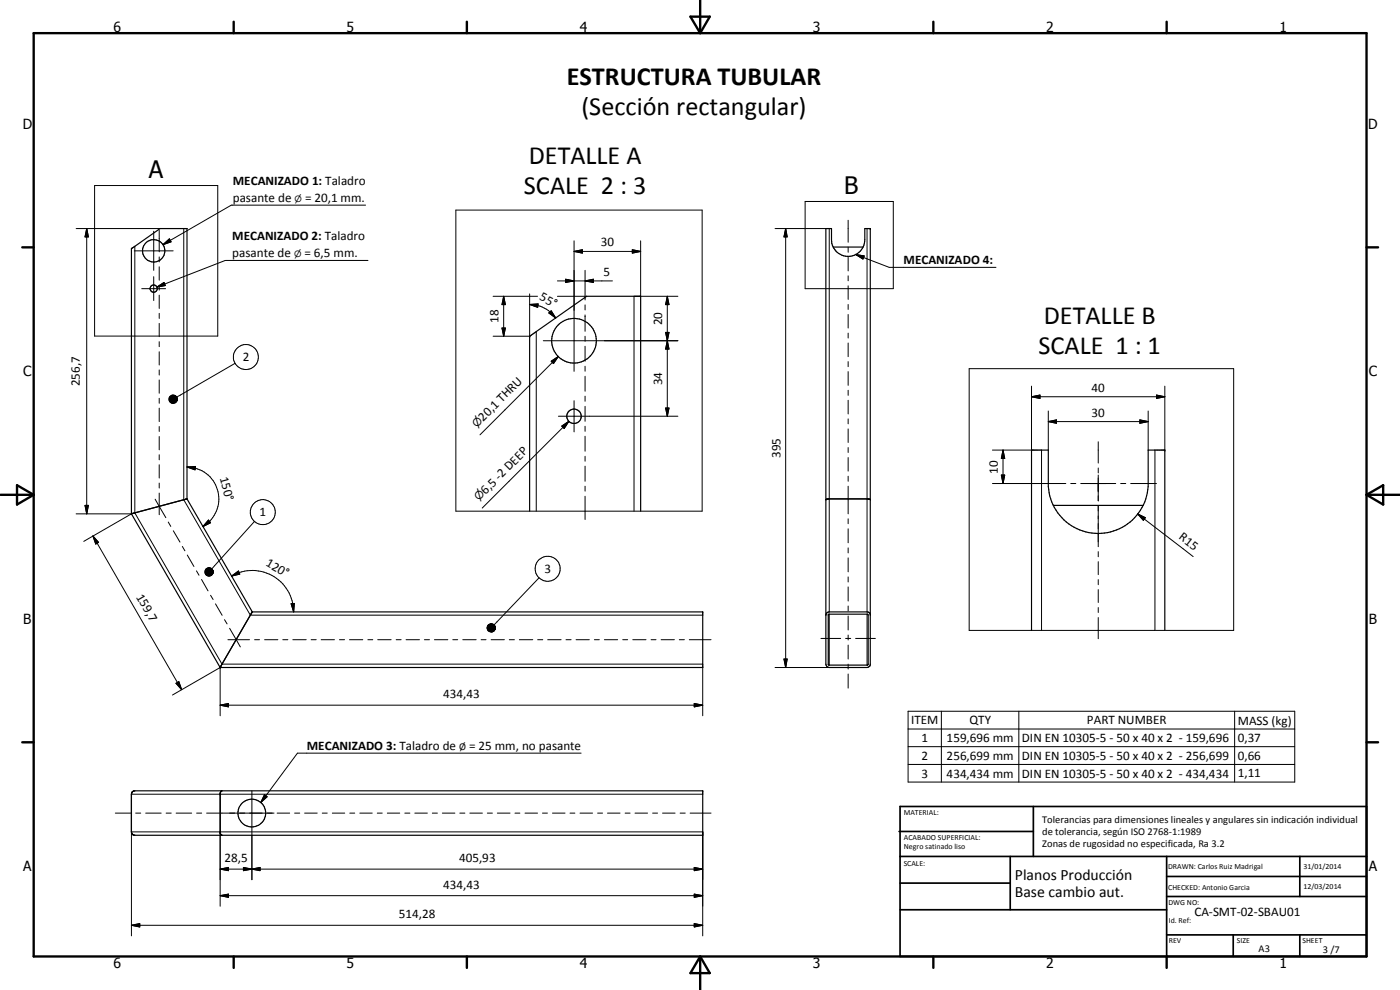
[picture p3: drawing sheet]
<svg xmlns="http://www.w3.org/2000/svg" width="420mm" height="297mm" viewBox="0 0 420 297" stroke-linecap="round" stroke-linejoin="round" font-family="sans-serif">
<g fill="none" stroke="#000" stroke-width=".35">
<path d="M39.4 74.6h.1M39.4 74.6v79.6M39.5 74.6l8.5-6h8.1v81.1M247.9 68.6h1.6v3.3a5 5 0 0 0 5 5 5 5 0 0 0 5-5v-3.3h1.7v130.9l-.2 .4-.8 .4h-11.3l-.7-.3-.3-.7zM250.1 74.1h8.9M39.4 154.2l26.7 46.1M56.1 149.7l-16.7 4.5M56.1 149.7l19.6 33.9M159 153.4v-52.5l17.1-12h16.2v64.5M261.2 149.9l-.8-.2h-11.7l-.8 .2M316.1 151.6h27M75.7 183.6l-9.6 16.6"/>
<path d="M75.7 183.6h135.2v16.7h-144.8M248.6 184.4l11.7-.1 .2 .1-.1 15.1h-11.8zM261.2 184.4l-.2-.5-.8-.3h-11.3l-.7 .2-.3 .8M309.6 189.1v-54.1h5v11a15 15 0 0 0 15 14.1 15 15 0 0 0 15-14.1v-11h5v54.1M66.1 200.2v.1M39.7 237.7l.8-.4h170.4v13.3h-170.4l-.8-.4-.3-.6v-11.3zM66.6 237.3l-.3 .2-.2 .5v11.9l.2 .5 .3 .2"/>
<circle cx="46.1" cy="75.2" r="3.3"/>
<circle cx="46.1" cy="86.6" r="1.09"/>
<circle cx="172.3" cy="102.2" r="6.7"/>
<circle cx="172.3" cy="124.9" r="2.16"/>
<circle cx="75.6" cy="243.9" r="4.2"/>
</g>
<g fill="none" stroke="#000" stroke-width=".3">
<path d="M28.4 55.7h37v45.1h-37zM22.8 68.6h25.2M26 68.6l.5 2.5h-1zM26 68.6v85.6M40.3 75.3h11.7M40.5 73.9v80l26.1 45.4h144.3M46.1 69.4v11.7M47.8 69.1v6.5M47.8 77.1v1.5M48.9 73.4l1.9-1.7 .5 .9zM55.1 68.6v81.3l20 34.7h135.8M109.7 61.6h-40.3l-20.5 11.8"/>
<path d="M110.4 78.1h-42.8l-19.7 7.7M136.8 63h73.9v90.4h-73.9zM172.3 75.4l2.5-.5v1zM172.3 72.3v39.1M172.3 75.4h20M189.8 74.9l2.5 .5-2.5 .5zM192.3 72.3v16.6M232.6 68.6h15.3M235.8 68.6l.5 2.5h-1zM235.8 68.6v131.7M241.6 60.5h26.5v26.1h-26.5zM248.9 68.6v115"/>
<path d="M254.5 66.1v6.6M254.5 74.2v1.5M254.5 77.2v4.1M256.8 76.4l2.6 .4-.4 .9zM256.8 76.4l10.1 3.8h32M260.2 68.6v115M42.5 86.6h7.2M46.1 83v7.2M47.1 86.1l2.1-1.3 .4 .9zM47.7 85.9l-.6 .2M47.7 85.8l-.6 .3M47.7 86l-.6 .1"/>
<path d="M47.8 80.1v4M47.8 85.6v1.4M47.8 88.6v3.9M47.8 94v1.5M47.8 97v4M47.9 85.6l1.3-.8 .4 .9-1.7 .3M148 88.9h13.3M150.7 98.4h1l-.5 2.5zM151.2 88.9l.5 2.5h-1zM151.2 88.9v12M159 91.4l2.5-.2-.1 1zM159 88.2v12.7h-11"/>
<path d="M159 91.4a9.2 9.2 0 0 1 4.9 1.4l2.9 2.6M160.9 99.5v53.9M164.7 93.9l.7-.6 1.4 2.1zM167.3 88.9h8.8M167.3 84.3h16.5M169.7 83.8l2.6 .5-2.6 .5zM175.6 84.3l2.5-.5v1zM175.6 81.1v8.9M175.6 91.5v1.5M175.6 94.5v4.9M199.8 99.7h1l-.5 2.5zM199.8 99.7l1 5h-1l1-5z"/>
<path d="M200.3 88.9l.5 2.5h-1zM200.3 88.9v36M203.4 88.9h-13.1v64.5M254.5 82.8v1.4M254.5 85.8v4M254.5 91.4v1.4M254.5 94.4v4M254.5 99.9v1.5M47.8 102.5v1.5M47.8 105.5v4M47.8 111v1.5M47.8 114v4"/>
<path d="M47.8 119.5v1.5M50.7 119.6l2.5 .2-2.5 .1zM50.7 119.9l2.5-.1-2.5 .4zM50.7 119.8h2.5M50.7 119.4l2.5 .4-2.5-.2zM50.9 119.1l2.3 .7-2.5-.4zM51 118.9l.3-.2 1.9 1.1zM51 118.9l2.2 .9-2.3-.7zM51.3 118.7l.2-.1 1.7 1.2zM51.5 118.6l.2-.1 1.5 1.3zM51.7 118.5h.3l1.2 1.3zM52 118.5l.3 .1 .9 1.2z"/>
<path d="M52.3 118.6l.9 1.2zM52.5 118.7l.7 1.1zM52.7 118.8l.5 1zM52.9 119l.3 .8zM53.1 119.3l.1 .5zM53.2 119.8l-1.2 1.2zM53.2 119.8l-.7 1.1h-.2zM53.2 119.8l-.7 1.1zM53.2 119.8l-.5 .9zM53.2 119.8l-.3 .7zM53.2 119.8l-.1 .5zM53.2 119.8v.3z"/>
<path d="M70.6 109l-17.6 10.1M163.1 102.2h40.3M165.4 108.4l2.1-1.4-1.4 2.1zM167.5 107l-23.5 23.5M175.6 100.9v1.5M175.6 103.9v4.5M175.6 109.9v1.5M175.6 112.9v4.5M175.6 118.9v1.5M200.3 102.2l.5 2.5h-1zM254.5 102.9v4.1M254.5 108.5v1.5"/>
<path d="M254.5 111.5v4.1M254.5 117.1v1.5M290.9 110.6h79.3v78.5h-79.3zM309.6 119l2.5-.5v1zM309.6 115.9v19.1h-11.8M309.6 119h40M347.1 118.5l2.5 .5-2.5 .5zM349.6 115.9v19.1M47.8 122.5v4M47.8 128v1.5M47.8 131v4M47.8 136.4v1.6"/>
<path d="M47.8 139.4v4M50.7 120.2l2.5-.4-2.3 .6zM50.9 120.4l2.3-.6-2.2 .8zM51 120.6l2.2-.8-1.9 1zM51.3 120.8l1.9-1-1.7 1.1zM51.5 120.9l1.7-1.1-1.5 1.2zM51.7 121l1.5-1.2-1.2 1.2zM167.6 124.9h35.8M168.6 127.8l2.1-1.4-1.4 2.2zM170.7 126.4l-26 26M172.3 120.2v9.4M175.6 121.9v4.5"/>
<path d="M175.6 127.9v1.5M175.6 130.9v4.5M175.6 136.9v1.5M175.6 139.9v4.5M199.8 122.4h1l-.5 2.5zM254.5 120.1v4.1M254.5 125.7v1.5M254.5 128.7v4.1M254.5 134.3v1.5M254.5 137.3v4.1M301 135l.5 2.5h-1zM301 135v10.1"/>
<path d="M312.6 135v54.1M314.6 126.5l2.5-.5v1zM314.6 126.5h30M314.6 123.3v11.7M329.6 132.5v6.4M342.1 126l2.5 .5-2.5 .5zM344.6 123.3v11.7M346.6 135v54.1M22.8 154.2h16.6l-14.3 8.2M25.5 151.6h1l-.5 2.6zM46.6 149.8l3.2 5.5M47.8 144.9v1.5"/>
<path d="M47.8 148v6.4M50.5 156.6l.8 1.3M52 159.3l2 3.3M56.1 140.1l2.6-.1-.2 1zM56.1 140.1a9.7 9.7 0 0 1 7.9 4.1 9.6 9.6 0 0 1-1.1 12.3l-2 1.5M62.6 156l.6 .8-2.3 1.2zM76.4 156.5l-12.8 14.2M175.6 145.9v1.5M175.6 148.9v7M254.5 142.9v1.5M254.5 145.9v8.3M254.5 155.7v1.4"/>
<path d="M254.5 158.7v4.2M297.8 145.1h22.1M300.5 142.5h1l-.5 2.6zM321.3 145.1h1.6M324.3 145.1h10.5M329.6 140.4v1.5M329.6 142.5v7.8M329.6 151.8v12.2M336.3 145.1h1.6M339.3 145.1h7.8M341.4 154.2l2.3 1.1-.6 .8zM341.4 154.2l16.7 12.8"/>
<path d="M27.9 160.8l1.7 1.9-.9 .5zM27.9 160.8l26.6 46.1M54.7 164l.8 1.3M56.2 166.5l2 3.5M59 171.3l.7 1.3M60.5 173.9l1.9 3.4M61.5 171.4l2.5 .2-2.5 .1zM61.5 171.7l2.5-.1-2.5 .4zM61.5 171.6h2.5M61.5 171.2l2.5 .4-2.5-.2zM61.5 172l2.5-.4-2.3 .7zM61.7 170.9l2.3 .7-2.5-.4z"/>
<path d="M61.7 172.3l2.3-.7-2.2 .9zM61.8 170.7l.2-.1 2 1zM61.8 170.7l2.2 .9-2.3-.7zM61.8 172.5l2.2-.9-2 1zM62 170.6l.3-.2 1.7 1.2zM62 172.6l2-1-1.7 1.2zM62.3 170.4l.2-.1 1.5 1.3zM62.3 172.8l1.7-1.2-1.5 1.2zM62.5 170.3h.3l1.2 1.3zM62.5 172.8l1.5-1.2-1.2 1.2zM62.8 170.3l.3 .1 .9 1.2zM63.1 170.4l.2 .1 .7 1.1z"/>
<path d="M63.2 178.6l.8 1.3M63.3 170.5l.7 1.1zM63.5 170.6l.5 1zM63.7 170.9l.3 .7zM63.9 171.1l.1 .5zM64 171.6l-.9 1.2h-.3zM64 171.6l-.7 1.1-.2 .1zM64 171.6l-.7 1.1zM64 171.6l-.5 1zM64 171.6l-.3 .7zM64 171.6l-.1 .5zM64 171.6v.3z"/>
<path d="M69.5 172.8l2.1-1.5 .4 1zM69.5 172.8a12.4 12.4 0 0 1 16.8 4.4l.8 1.5a12.7 12.7 0 0 1 1 4.9M161.8 173.4l-13.5 14.1M254.5 164.4v1.5M254.5 167.4v4.2M254.5 173.1v1.5M254.5 176.1v4.2M329.6 165.5v1.5M329.6 168.5v3.9M329.6 173.9v1.5M329.6 176.9v3.9M64.7 181.2l2 3.4"/>
<path d="M67.4 185.9l.7 1.3M68.4 191.9h6.5M68.9 188.5l3.2 5.6M76.4 191.9h1.5M79.4 191.9h4M84.9 191.9h1.5M87.4 181.1h.9l-.2 2.5zM87.9 191.9h4M93.4 191.9h1.5M96.4 191.9h4M101.9 191.9h1.5M104.9 191.9h4"/>
<path d="M110.4 191.9h1.5M113.4 191.9h4M118.9 191.9h1.5M121.9 191.9h4M127.4 191.9h1.5M130.4 191.9h4M135.9 191.9h1.5M138.9 191.9h4M144.4 191.9h1.5M146.2 188.3l2.5 .1-2.5 .1zM146.2 188.5l2.5-.1-2.4 .4zM146.2 188.4h2.5"/>
<path d="M146.3 188l2.4 .4-2.5-.1zM146.3 188.8l2.4-.4-2.4 .6zM146.3 187.7l2.4 .7-2.4-.4zM146.3 189l2.4-.6-2.2 .9zM146.5 187.5l.2-.1 2 1zM146.5 187.5l2.2 .9-2.4-.7zM146.5 189.3l2.2-.9-2 1zM146.7 187.4l.3-.2 1.7 1.2zM146.7 189.4l2-1-1.7 1.1zM147 187.2h.2l1.5 1.2zM147 189.5l1.7-1.1-1.5 1.2zM147.2 187.2h.3l1.2 1.2z"/>
<path d="M147.2 189.6l1.5-1.2-1.2 1.3zM147.4 191.9h4M147.5 187.2h.3l.9 1.2zM147.8 187.2l.9 1.2zM148 187.3l.7 1.1zM148.2 187.5l.5 .9zM148.4 187.6l.3 .8zM148.5 187.9l.2 .5zM148.7 188.4l-.9 1.2-.3 .1zM148.7 188.4l-.9 1.2zM148.7 188.4l-.7 1.1zM148.7 188.4l-.5 1z"/>
<path d="M148.7 188.4l-.3 .7zM148.7 188.4l-.2 .5zM148.7 188.4l-.1 .2zM152.9 191.9h1.5M155.9 191.9h4M161.4 191.9h1.5M164.4 191.9h4M169.9 191.9h1.5M172.9 191.9h4M178.4 191.9h1.5M181.4 191.9h4M186.9 191.9h1.5"/>
<path d="M189.9 191.9h4M195.4 191.9h1.5M198.4 191.9h4M203.9 191.9h1.5M206.9 191.9h6.5M235.3 197.7h1l-.5 2.6zM246.4 191.6h5.9M248.9 184.3v15.3M253.8 191.6h1.5M254.5 181.8v1.5M254.5 184.8v4.2M254.5 190.5v1.5"/>
<path d="M254.5 193.5v4.2M254.5 199.3v1.4M256.8 191.6h5.9M260.2 184.3v15.3M329.6 182.3v1.5M329.6 185.3v6.3M51.8 208.5l14.3-8.2v14.5M52.8 205l.9-.5 .8 2.4zM66.1 211.6l2.5-.5v1zM66.1 211.6h144.8M208.4 211.1l2.5 .5-2.5 .5zM210.9 200.3v14.5"/>
<path d="M232.6 200.3h16.3M254.5 202.2v4.3M272.5 213.4h116.1v21.3h-116.1zM272.5 218.7h116.1M282.5 213.4v21.3M305.8 213.4v21.3M370.5 213.4v21.3M39.4 238.3h171.5M75.6 237.3v26.6M79.4 238.5l.8 .6-1.9 1.7zM174.4 226h-85.1l-11 14.8M272.5 224h116.1"/>
<path d="M272.5 229.4h116.1M34.6 244h4.6M40.7 244h1.5M43.7 244h4.7M49.9 244h1.5M52.9 244h4.6M59 244h1.5M62 244h20.2M66.1 249.6v22.3M83.2 244h3.7M88.4 244h1.5M91.4 244h3.8"/>
<path d="M96.7 244h1.5M99.7 244h3.8M105 244h1.5M108 244h3.7M113.2 244h1.5M116.2 244h3.8M121.5 244h1.5M124.5 244h3.8M129.7 244h1.6M132.7 244h3.8M138 244h1.5M141 244h3.8"/>
<path d="M146.3 244h1.5M149.3 244h3.8M154.5 244h1.5M157.6 244h3.7M162.8 244h1.5M165.8 244h3.8M171.1 244h1.4M174.1 244h3.7M179.4 244h1.4M182.3 244h3.8M187.6 244h1.5M190.6 244h3.7"/>
<path d="M195.9 244h1.4M198.8 244h3.8M204.1 244h1.5M207.1 244h6.3M39.4 277.6l2.5-.5v1zM39.4 277.6h171.5M66.1 260.8l2.5-.5v.9zM66.1 268.7l2.5-.4v.9zM66.1 260.8h144.8M66.1 268.7h144.8M73.1 260.3l2.5 .5-2.5 .4zM75.6 260.8l2.5-.5v.9z"/>
<path d="M208.4 260.3l2.5 .5-2.5 .4zM208.4 268.3l2.5 .4-2.5 .5zM208.4 277.1l2.5 .5-2.5 .5zM39.4 280.8v-31.2h171.5v31.2"/>
<circle cx="73.8" cy="107.1" r="3.7"/>
<circle cx="78.9" cy="153.7" r="3.7"/>
<circle cx="164.4" cy="170.7" r="3.8"/>
</g>
<g fill="#000">
<circle cx="261.2" cy="68.6" r=".18"/>
<circle cx="159" cy="100.9" r=".18"/>
<circle cx="349.6" cy="135" r=".18"/>
<circle cx="66.1" cy="200.3" r=".18"/>
<circle cx="66.1" cy="238.3" r=".18"/>
<circle cx="66.1" cy="249.6" r=".18"/>
</g>
<g fill="none" stroke="#000" stroke-width=".71">
<path d="M10.1 9.9h400v277.1h-400zM70.1 6.5v3.4M140.1 6.5v3.4M207.2 5h5.8l-2.9 4.9zM210.1 0v9.9M280.1 6.5v3.4M350.1 6.5v3.4M6.7 74.2h3.4M410.1 74.2h3.5M.1 148.5h10M5.1 145.6l5 2.9-5 2.9zM410.1 148.5h10"/>
<path d="M410.1 148.5l5-2.9v5.8zM6.7 222.7h3.4M410.1 222.7h3.5M70.1 287v3.4M140.1 287v3.4M210.1 287v10M210.1 287l2.9 5h-5.8zM280.1 287v3.4M350.1 287v3.4"/>
</g>
<g fill="none" stroke="#000" stroke-width=".51">
<path d="M269.8 249.5h40.3M270.1 242h140v45h-140zM270.1 257h140M303.2 257v16M310.1 242v15M350.1 257v30M390.1 257v12M270.1 265h33.1M270.1 273h80M350.1 269h60M350.1 263h60M350.1 280.5h60"/>
<path d="M370.1 280.5v6.5M390.1 280.5v6.5"/>
</g>
<g fill="#000">
<path d="M26 68.6l.5 2.5h-1zM48.9 73.4l1.9-1.7 .5 .9zM172.3 75.4l2.5-.5v1zM189.8 74.9l2.5 .5-2.5 .5zM235.8 68.6l.5 2.5h-1zM256.8 76.4l2.6 .4-.4 .9zM47.1 86.1l2.1-1.3 .4 .9zM150.7 98.4h1l-.5 2.5zM151.2 88.9l.5 2.5h-1zM159 91.4l2.5-.2-.1 1zM164.7 93.9l.7-.6 1.4 2.1zM169.7 83.8l2.6 .5-2.6 .5z"/>
<path d="M175.6 84.3l2.5-.5v1zM199.8 99.7h1l-.5 2.5zM200.3 88.9l.5 2.5h-1zM53.1 119.3l.1 .5zM52.9 119l.3 .8zM52.7 118.8l.5 1zM52.5 118.7l.7 1.1zM52.3 118.6l.9 1.2zM52 118.5l.3 .1 .9 1.2zM51.7 118.5h.3l1.2 1.3zM51.5 118.6l.2-.1 1.5 1.3zM51.3 118.7l.2-.1 1.7 1.2z"/>
<path d="M51 118.9l.3-.2 1.9 1.1zM51 118.9l2.2 .9-2.3-.7zM50.9 119.1l2.3 .7-2.5-.4zM50.7 120.2l2.5-.4-2.3 .6zM50.9 120.4l2.3-.6-2.2 .8zM51 120.6l2.2-.8-1.9 1zM51.3 120.8l1.9-1-1.7 1.1zM51.5 120.9l1.7-1.1-1.5 1.2zM51.7 121l1.5-1.2-1.2 1.2zM53.2 119.8l-1.2 1.2zM53.2 119.8l-.7 1.1h-.2zM53.2 119.8l-.7 1.1z"/>
<path d="M53.2 119.8l-.5 .9zM53.2 119.8l-.3 .7zM53.2 119.8l-.1 .5zM53.2 119.8v.3zM165.4 108.4l2.1-1.4-1.4 2.1zM200.3 102.2l.5 2.5h-1zM309.6 119l2.5-.5v1zM347.1 118.5l2.5 .5-2.5 .5zM56.1 140.1l2.6-.1-.2 1zM168.6 127.8l2.1-1.4-1.4 2.2zM199.8 122.4h1l-.5 2.5zM301 135l.5 2.5h-1z"/>
<path d="M314.6 126.5l2.5-.5v1zM342.1 126l2.5 .5-2.5 .5zM25.5 151.6h1l-.5 2.6zM62.6 156l.6 .8-2.3 1.2zM300.5 142.5h1l-.5 2.6zM341.4 154.2l2.3 1.1-.6 .8zM27.9 160.8l1.7 1.9-.9 .5zM63.9 171.1l.1 .5zM63.7 170.9l.3 .7zM63.5 170.6l.5 1zM63.3 170.5l.7 1.1zM63.1 170.4l.2 .1 .7 1.1z"/>
<path d="M62.8 170.3l.3 .1 .9 1.2zM62.5 170.3h.3l1.2 1.3zM62.3 170.4l.2-.1 1.5 1.3zM62 170.6l.3-.2 1.7 1.2zM61.8 170.7l.2-.1 2 1zM61.8 170.7l2.2 .9-2.3-.7zM61.7 170.9l2.3 .7-2.5-.4zM61.5 172l2.5-.4-2.3 .7zM61.7 172.3l2.3-.7-2.2 .9zM61.8 172.5l2.2-.9-2 1zM62 172.6l2-1-1.7 1.2zM62.3 172.8l1.7-1.2-1.5 1.2z"/>
<path d="M62.5 172.8l1.5-1.2-1.2 1.2zM64 171.6l-.9 1.2h-.3zM64 171.6l-.7 1.1-.2 .1zM64 171.6l-.7 1.1zM64 171.6l-.5 1zM64 171.6l-.3 .7zM64 171.6l-.1 .5zM64 171.6v.3zM69.5 172.8l2.1-1.5 .4 1zM87.4 181.1h.9l-.2 2.5zM148.5 187.9l.2 .5zM148.4 187.6l.3 .8z"/>
<path d="M148.2 187.5l.5 .9zM148 187.3l.7 1.1zM147.8 187.2l.9 1.2zM147.5 187.2h.3l.9 1.2zM147.2 187.2h.3l1.2 1.2zM147 187.2h.2l1.5 1.2zM146.7 187.4l.3-.2 1.7 1.2zM146.5 187.5l.2-.1 2 1zM146.5 187.5l2.2 .9-2.4-.7zM146.3 187.7l2.4 .7-2.4-.4zM146.3 188.8l2.4-.4-2.4 .6zM146.3 189l2.4-.6-2.2 .9z"/>
<path d="M146.5 189.3l2.2-.9-2 1zM146.7 189.4l2-1-1.7 1.1zM147 189.5l1.7-1.1-1.5 1.2zM147.2 189.6l1.5-1.2-1.2 1.3zM148.7 188.4l-.9 1.2-.3 .1zM148.7 188.4l-.9 1.2zM148.7 188.4l-.7 1.1zM148.7 188.4l-.5 1zM148.7 188.4l-.3 .7zM148.7 188.4l-.2 .5zM148.7 188.4l-.1 .2zM235.3 197.7h1l-.5 2.6z"/>
<path d="M52.8 205l.9-.5 .8 2.4zM66.1 211.6l2.5-.5v1zM208.4 211.1l2.5 .5-2.5 .5zM79.4 238.5l.8 .6-1.9 1.7zM39.4 277.6l2.5-.5v1zM66.1 260.8l2.5-.5v.9zM66.1 268.7l2.5-.4v.9zM73.1 260.3l2.5 .5-2.5 .4zM75.6 260.8l2.5-.5v.9zM208.4 260.3l2.5 .5-2.5 .4zM208.4 268.3l2.5 .4-2.5 .5zM208.4 277.1l2.5 .5-2.5 .5z"/>
</g>
<path d="M50.7 119.6h2.5M61.5 171.4h2.5M146.2 188.2h2.5M146.2 188.6h2.5" fill="none" stroke="#000" stroke-width=".38"/>
<path d="M50.7 120h2.5M61.5 171.8h2.5" fill="none" stroke="#000" stroke-width=".42"/>
<g font-size="7.9">
<text x="170.1" y="25.4">ESTRUCTURA TUBULAR</text>
<text x="174.5" y="34.4">(Sección rectangular)</text>
<text x="158.7" y="49.1">DETALLE A</text>
<text x="157.3" y="58.1">SCALE 2 : 3</text>
<text x="313.3" y="97.2">DETALLE B</text>
<text x="311.7" y="106.2">SCALE 1 : 1</text>
</g>
<g font-size="7.2">
<text x="44.7" y="53.3">A</text>
<text x="253.3" y="58.1">B</text>
</g>
<g font-size="4.7">
<text x="304.6" y="263.9">Planos Producción</text>
<text x="304.6" y="269.3">Base cambio aut.</text>
</g>
<g font-size="4.2">
<text x="34" y="9.6">6</text>
<text x="104" y="9.6">5</text>
<text x="174" y="9.6">4</text>
<text x="244" y="9.6">3</text>
<text x="314" y="9.6">2</text>
<text x="384" y="9.6">1</text>
<text x="6.8" y="38.7">D</text>
<text x="410.6" y="38.7">D</text>
<text x="7" y="112.9">C</text>
<text x="410.8" y="112.9">C</text>
<text x="7" y="187.1">B</text>
<text x="410.8" y="187.1">B</text>
<text x="7" y="261.4">A</text>
<text x="410.8" y="261.4">A</text>
<text x="34" y="290.4">6</text>
<text x="104" y="290.4">5</text>
<text x="174" y="290.4">4</text>
<text x="244" y="290.4">3</text>
<text x="314" y="290.4">2</text>
<text x="384" y="290.4">1</text>
</g>
<g font-size="3.9">
<text x="69.8" y="55.4">MECANIZADO 1: Taladro</text>
<text x="69.8" y="60.5">pasante de</text>
<text x="91.6" y="60.5">= 20,1 mm.</text>
<text x="69.7" y="72.1">MECANIZADO 2: Taladro</text>
<text x="69.7" y="77.1">pasante de</text>
<text x="91.4" y="77.1">= 6,5 mm.</text>
<text x="180.3" y="73.9">30</text>
<text x="181.1" y="82.8">5</text>
<text x="271.1" y="79.2">MECANIZADO 4:</text>
<text x="161.7" y="89.8" transform="rotate(27 161.7 89.8)">55°</text>
<text x="149.6" y="96.9" transform="rotate(-90 149.6 96.9)">18</text>
<text x="198.7" y="97.6" transform="rotate(-90 198.7 97.6)">20</text>
<text x="72.8" y="108.4">2</text>
<text x="24" y="115.9" transform="rotate(-90 24 115.9)">256,7</text>
<text x="198.7" y="115.6" transform="rotate(-90 198.7 115.6)">34</text>
<text x="327.6" y="117.5">40</text>
<text x="327.6" y="125">30</text>
<text x="145" y="126.5" transform="rotate(-45 145 126.5)">20,1 THRU</text>
<text x="234.2" y="137.5" transform="rotate(-90 234.2 137.5)">395</text>
<text x="65.9" y="143.3" transform="rotate(75 65.9 143.3)">150°</text>
<text x="299.5" y="142.1" transform="rotate(-90 299.5 142.1)">10</text>
<text x="145.7" y="148.5" transform="rotate(-45 145.7 148.5)">6,5 -2 DEEP</text>
<text x="77.9" y="154.9">1</text>
<text x="353.6" y="161.5" transform="rotate(38 353.6 161.5)">R15</text>
<text x="79.6" y="169.7" transform="rotate(30 79.6 169.7)">120°</text>
<text x="163.4" y="172">3</text>
<text x="40.8" y="179" transform="rotate(60 40.8 179)">159,7</text>
<text x="133" y="209.5">434,43</text>
<text x="273.4" y="217.3">ITEM</text>
<text x="290.9" y="217.3">QTY</text>
<text x="326.2" y="217.3">PART NUMBER</text>
<text x="371.5" y="217.4">MASS (kg)</text>
<text x="92.1" y="224.9">MECANIZADO 3: Taladro de</text>
<text x="140.8" y="224.9">= 25 mm, no pasante</text>
<text x="276.6" y="222.6">1</text>
<text x="276.6" y="228">2</text>
<text x="284.1" y="222.6">159,696 mm</text>
<text x="284.1" y="228">256,699 mm</text>
<text x="306.7" y="222.6">DIN EN 10305-5 - 50 x 40 x 2 - 159,696</text>
<text x="306.7" y="228">DIN EN 10305-5 - 50 x 40 x 2 - 256,699</text>
<text x="371.5" y="222.6">0,37</text>
<text x="371.5" y="228">0,66</text>
<text x="276.6" y="233.3">3</text>
<text x="284.1" y="233.3">434,434 mm</text>
<text x="306.7" y="233.3">DIN EN 10305-5 - 50 x 40 x 2 - 434,434</text>
<text x="371.5" y="233.3">1,11</text>
<text x="67.4" y="258.7">28,5</text>
<text x="137.8" y="258.7">405,93</text>
<text x="133" y="266.7">434,43</text>
<text x="119.7" y="275.5">514,28</text>
<text x="358.5" y="275">CA-SMT-02-SBAU01</text>
</g>
<g font-size="3.3">
<text x="143.1" y="128.4" transform="rotate(-45 143.1 128.4)">n</text>
<text x="143.8" y="150.4" transform="rotate(-45 143.8 150.4)">n</text>
</g>
<g font-size="3.1">
<text x="137.8" y="224.9">Ø</text>
<text x="312.7" y="246.8">Tolerancias para dimensiones lineales y angulares sin indicación individual</text>
<text x="312.7" y="250.4">de tolerancia, según ISO 2768-1:1989</text>
<text x="312.7" y="254">Zonas de rugosidad no especificada, Ra 3.2</text>
<text x="377.7" y="285.6">A3</text>
<text x="397" y="285.9">3 /7</text>
</g>
<g font-size="2.6">
<text x="88.4" y="60.5">n</text>
<text x="88.3" y="77.1">n</text>
</g>
<g font-size="2.4">
<text x="271.2" y="244.4">MATERIAL:</text>
<text x="271.3" y="252">ACABADO SUPERFICIAL:</text>
<text x="271.3" y="254.6">Negro satinado liso</text>
<text x="271.2" y="259.7">SCALE:</text>
<text x="350.6" y="260.8">DRAWN: Carlos Ruiz Madrigal</text>
<text x="391.2" y="260.6">31/01/2014</text>
<text x="350.6" y="267">CHECKED: Antonio Garcia</text>
<text x="391.2" y="266.7">12/03/2014</text>
<text x="350.6" y="271.4">DWG NO:</text>
<text x="350.8" y="276.9">Id. Ref:</text>
<text x="350.8" y="282.8">REV</text>
<text x="371.2" y="282.9">SIZE</text>
<text x="390.9" y="282.9">SHEET</text>
</g>
</svg>
